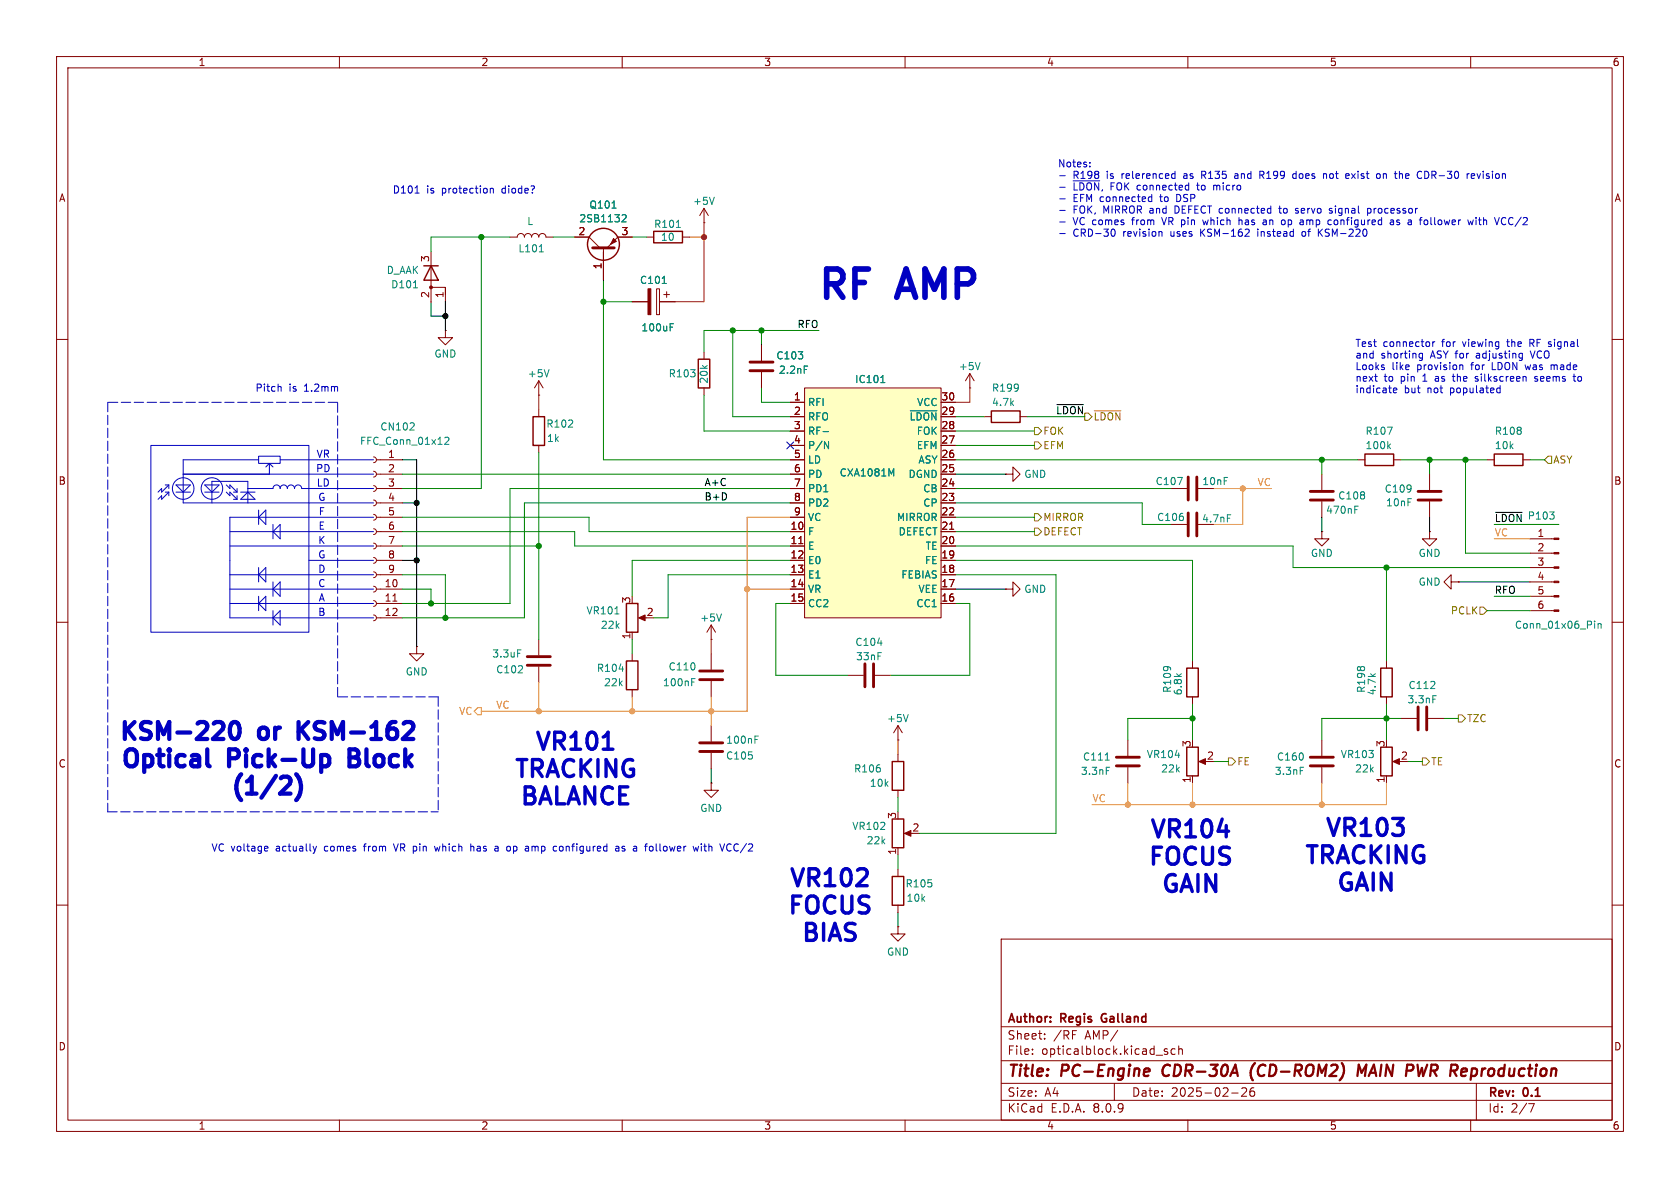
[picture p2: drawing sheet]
<svg xmlns="http://www.w3.org/2000/svg" width="297mm" height="210mm" viewBox="0 0 297 210" stroke-linecap="round" stroke-linejoin="round" font-family="sans-serif">
<g fill="none" stroke="#840000" stroke-width=".18">
<path d="M10 10h277v190h-277zM12 12h273v186h-273zM60 10v2M110 10v2M160 10v2M210 10v2M260 10v2M124.5 39.4h.1M124.5 36.8l-.8 1.3M124.5 36.8v2.6M124.5 36.8l.7 1.3M76.2 44.5v6.3h2.5v1.3"/>
<path d="M76.2 50.8v2.5M78.7 58.4v1.3h1.3l-1.3 1.3-1.2-1.3h1.2M78.7 58.4h.1M78.7 50.8v2.5M90.2 41.9h1.2a.64 .64 0 0 1 .7-.6 .64 .64 0 0 1 .6 .6 .64 .64 0 0 1 .6-.6 .64 .64 0 0 1 .7 .6 .64 .64 0 0 1 .6-.6 .64 .64 0 0 1 .6 .6 .64 .64 0 0 1 .7-.6 .64 .64 0 0 1 .6 .6h1.3M111.8 53.3h2.8M116.1 51.1h.5v4.5h-.5zM116.6 53.3h2.8M117.3 52.1h1.1M117.9 51.6v1M10 60h2M95.2 69.9h.1"/>
<path d="M95.2 67.3l-.7 1.3M95.2 67.3v2.6M95.2 67.3l.8 1.3M124.5 62.2v1.3M124.5 68.6v1.3M134.6 61v2.8M134.6 65.8v2.8M171.4 68.6h.1M171.4 66l-.7 1.3M171.4 66v2.6M171.4 66l.8 1.3M285 60h2"/>
<path d="M66 98.6l.4 .1 .1 .4-.1 .3-.4 .2M66 96l.4 .2 .1 .3-.1 .4-.4 .1M66 93.5l.4 .1 .1 .4-.1 .3-.4 .2M66 90.9l.4 .2 .1 .3-.1 .4-.4 .1M66 88.4l.4 .1 .1 .4-.1 .4-.4 .1M66 85.9l.4 .1 .1 .4-.1 .3-.4 .2M66 83.3l.4 .2 .1 .3-.1 .4-.4 .1M66 80.8l.4 .1 .1 .4-.1 .3-.4 .2M66.5 81.3h4.6M66.5 86.4h4.6M66.5 99.1h4.6M66.5 96.5h4.6"/>
<path d="M66.5 94h4.6M66.5 91.4h4.6M66.5 88.9h4.6M66.5 83.8h4.6M207 92.7h2.8M207 86.4h2.8M211.8 86.4h2.8M233.7 94v1.3h1.2l-1.2 1.2-1.3-1.2h1.3M233.7 94h.1M233.7 83.8v2.8M233.7 88.6v2.8M240 81.3h1.3"/>
<path d="M246.4 81.3h1.2M252.7 94v1.3h1.3l-1.3 1.2-1.2-1.2h1.2M252.7 94h.1M252.7 83.8v2.8M252.7 88.6v2.8M262.9 81.3h1.3M269.2 81.3h1.3M270.5 97.8h4.2M270.5 95.3h4.2M10 110h2M66 108.7l.4 .2 .1 .3-.1 .4-.4 .1M66 106.2l.4 .1 .1 .4-.1 .3-.4 .2"/>
<path d="M66 103.6l.4 .2 .1 .3-.1 .4-.4 .1M66 101.1l.4 .1 .1 .4-.1 .4-.4 .1M66.5 109.2h4.6M66.5 106.7h4.6M66.5 104.1h4.6M66.5 101.6h4.6M69.5 106.3h.7M73.7 114.3v1.3h1.2l-1.2 1.2-1.3-1.2h1.3M73.7 114.3h.1M95.2 113v2.8M95.2 117.9v2.8M111.8 111.8v1.2"/>
<path d="M111.8 115.6v1.2M113.3 109.2h1M125.7 113h.1M125.7 110.5v2.5M125.7 115.6v2.8M125.7 110.5l-.7 1.3M125.7 110.5l.8 1.3M149.9 119.4h2.8M154.7 119.4h2.8M210.8 116.8v1.3M245.1 116.8v1.3M256.5 102.9v-1.3l-1.2 1.3 1.2 1.2v-1.2h1.3"/>
<path d="M257.8 102.9h.1M270.5 108h4.2M270.5 105.4h4.2M270.5 102.9h4.2M270.5 100.3h4.2M285 110h2M111.8 121.9v1.3M125.7 138.4v1.3h1.3l-1.3 1.3-1.2-1.3h1.2M125.7 138.4h.1M125.7 120.4v2.8M125.7 128.3v2.8M125.7 133.1v2.8"/>
<path d="M158.7 130.8h.1M158.7 128.3l.8 1.2M158.7 128.3v2.5M158.7 133.4v1.2M158.7 139.7v1.3M158.7 128.3l-.7 1.2M210.8 123.2v1.3M210.8 137.2v1.2M212.3 134.6h1.1M233.7 130.8v2.8M233.7 135.6v2.8M245.1 123.2v1.3"/>
<path d="M245.1 137.2v1.2M246.6 134.6h1M247.6 127h2.8M252.5 127h2.8M10 160h2M158.7 163.8v1.3h-1.2l1.2 1.3 1.3-1.3h-1.3M158.7 163.8h.1M177 166h108v32h-108zM285 160h2M60 198v2M110 198v2M160 198v2"/>
<path d="M177 194.5h108M177 191.5h108M177 187.5h108M177 181.5h108M182.5 186.3v.1M182.5 185.5v.1M184.7 183.6v.1M184.7 182.8v.1M197 191.5v3M204.4 186.5h1.1M206.4 185.5l-.4-.1-.2 .2 .1 .2 .5 .2v.3h-.6M207.7 185.5l-.4-.1-.3 .3v.4l.2 .2h.5"/>
<path d="M208.4 185.5l.2-.1 .4 .1v.9M208.4 184.9v1.5M210 198v2M217.7 193.2h1.2M219.5 192.4l.6-.1 .2 .1 .1 .3-.9 1.1h.9M221.7 192.3a.59 .59 0 0 0-.7 .6v.6l.1 .2 .4 .1 .2-.1 .1-.5-.1-.3h-.5l-.2 .3M260 198v2M261 191.5v6.5M270.2 195.1h1l-.6 1.5"/>
</g>
<path d="M202.6 188.9l.6 .1v.4l-1 .1M203 190.1l-.6 .1M205.8 188.5a1.27 1.27 0 0 0 0 1.6M221.9 187.9a2.35 2.35 0 0 0-.4 3.1M240 190.2l.2-2 .5 1.4 .9-1.4-.3 2M250.6 188.2l.2 2 .6-1.4" fill="none" stroke="#840000" stroke-width=".4"/>
<path d="M194.8 179.4l-.1 .4 .1 .7" fill="none" stroke="#840000" stroke-width=".3"/>
<path d="M74.9 47h2.6M76.2 47l1.3 2.5h-2.6zM123.4 63.5h2.1v5.1h-2.1zM241.3 80.3h5.1v2h-5.1zM264.2 80.3h5v2h-5zM110.7 116.8h2.1v5.1h-2.1zM110.7 106.7h2.1v5.1h-2.1zM209.8 118.1h2v5.1h-2zM244.1 118.1h2v5.1h-2zM157.7 134.6h2.1v5.1h-2.1zM209.8 132.1h2v5.1h-2zM244.1 132.1h2v5.1h-2z" fill="none" stroke="#840000" stroke-width=".25"/>
<g fill="#840000" stroke="#840000" stroke-width=".18">
<path d="M212 134.6l1.1-.5v1z"/>
<path d="M246.3 134.6l1.1-.5v1z"/>
<path d="M114.6 51.1h.5v4.5h-.5z"/>
<path d="M274.7 107.8h.9v.3h-.9z"/>
<path d="M274.7 105.3h.9v.2h-.9z"/>
<path d="M274.7 102.7h.9v.3h-.9z"/>
<path d="M274.7 100.2h.9v.3h-.9z"/>
<path d="M274.7 97.7h.9v.2h-.9z"/>
<path d="M274.7 95.1h.9v.3h-.9z"/>
<path d="M112.9 109.2l1.1-.5v1z"/>
<circle cx="76.2" cy="50.8" r=".25"/>
</g>
<g fill="none" stroke="#008484" stroke-width=".18">
<path d="M126.3 34.9l-.4 1.2M73.1 50.9h.7M95.3 44.5h.8M117.1 50.1h.7M118.5 57.8h.4M118.5 57.2h.6M72.4 76h.8M73.2 74.9v.4M78.6 77.4l.5-.1 .3 .4-.8 .9h.8M97.1 65.3l-.5 1.3M142.2 64.7h.6M173.3 64.1l-.5 1.2"/>
<path d="M245.3 75.5h.8l-.5 1.3M245.5 78.8l.3 .5M245.8 78.5l-.5 .5M208.2 84.4h.8l-.5 1.3M217 91h.6M239.5 90.1h.4M239.5 89.5h.6M274 90.5h.7l-.4 .5M274.6 91l.1 .2-.1 .5M91.5 114.9h.6M108.7 108.5h.7M109.5 118.3h.7"/>
<path d="M122.3 120h.6M127.5 108.5l-.4 1.3M155.2 113.7h.7M281.9 109.8v.1M281.9 110.2v.9M282.5 110.2v.9M282.5 110.3l.2-.1 .3 .1 .1 .8M122.3 120.6h.4M133.5 130.7h.4M133.5 130.1h.6M160.6 126.3l-.5 1.3M229.9 135.6h.6"/>
<path d="M253.3 123h.6"/>
</g>
<g fill="none" stroke="#840000" stroke-width=".51">
<path d="M132.6 65.5h4.1M132.6 64h4.1M210.1 84.3v4.1M210.1 90.7v4M211.6 84.3v4.1M211.6 90.7v4M231.6 86.9h4.1M231.6 88.4h4.1M250.7 86.9h4.1M250.7 88.4h4.1M93.2 117.6h4.1M93.2 116.1h4.1"/>
<path d="M123.7 118.6h4.1M152.9 117.3v4.1M154.4 117.3v4.1M123.7 132.8h4.1M123.7 131.3h4.1M123.7 120.1h4.1M231.6 133.9h4.1M231.6 135.4h4.1M250.7 125v4M252.2 125v4"/>
</g>
<path d="M142.2 68.6h24.2v40.6h-24.2z" fill="#ffffc2"/>
<g fill="none" stroke="#840000" stroke-width=".18">
<path d="M101.6 41.9h2.5l1.9 1.9M106.7 43.8v5.7M111.8 41.9h-2.6l-1.9 1.9M111.8 53.3h2.8M114.3 41.9h1.3M116.6 53.3h2.8M120.6 41.9h1.3M95.2 72.4v1.3M95.2 78.7v1.3M134.6 61v2.8M134.6 65.8v2.8M139.7 71.1h2.5"/>
<path d="M139.7 73.7h2.5M139.7 78.7h2.5M139.7 76.2h2.5M142.2 68.6h24.2v40.6h-24.2zM166.4 71.1h2.5M166.4 73.7h2.5M166.4 78.7h2.5M166.4 76.2h2.5M174 73.7h1.3M180.3 73.7h1.3M139.7 94h2.5M139.7 96.5h2.5"/>
<path d="M139.7 99.1h2.5M139.7 91.4h2.5M139.7 88.9h2.5M139.7 86.4h2.5M139.7 83.8h2.5M139.7 81.3h2.5M141.2 96.1h.7M166.4 94h2.5M166.4 96.5h2.5M166.4 99.1h2.5M166.4 91.4h2.5M166.4 88.9h2.5"/>
<path d="M166.4 86.4h2.5M166.4 83.8h2.5M166.4 81.3h2.5M167.9 93.6h.7M177.8 83.8h1.3v-1.2l1.2 1.2-1.2 1.3v-1.3M177.8 83.8h.1M139.7 101.6h2.5M139.7 104.1h2.5M139.7 106.7h2.5M166.4 101.6h2.5M166.4 104.1h2.5M166.4 106.7h2.5"/>
<path d="M177.8 104.1h1.3v-1.2l1.2 1.2-1.2 1.3v-1.3M177.8 104.1h.1M199.4 130.8v2.8M199.4 135.6v2.8M158.7 149.9v1.2M158.7 153.7v1.2M160.3 147.3h1M158.7 160v1.3"/>
</g>
<g fill="none" stroke="#008484" stroke-width=".18">
<path d="M108.2 36.8h.7M110 38l.5-.1 .2 .4-.8 .9h.8M117.1 50.1h.7M118.5 57.8h.4M118.5 57.2h.6M119.6 40.2h.7M142.2 64.7h.6M145.5 76.3h1M145.8 78l.7 1.3v-1.3M155.7 67.6h.7M155.9 66.5l.2-.1v1.2M160.9 72.6h4.7"/>
<path d="M157.6 83.8l.4-.9v1.2M195.4 134.4h.7M195.6 135.6h.6"/>
</g>
<g fill="none" stroke="#840000" stroke-width=".25">
<path d="M115.6 40.9h5v2h-5zM94.2 73.7h2.1v5h-2.1zM175.3 72.6h5v2.1h-5zM157.7 154.9h2.1v5.1h-2.1zM157.7 144.8h2.1v5.1h-2.1z"/>
<circle cx="106.7" cy="43.2" r="2.82"/>
</g>
<path d="M197.4 133.9h4M197.4 135.4h4" fill="none" stroke="#840000" stroke-width=".51"/>
<path d="M104.8 43.8h3.8z" fill="#840000" stroke="#840000" stroke-width=".51"/>
<g fill="#840000" stroke="#840000" stroke-width=".18">
<path d="M108.5 42.2l.5 .5-1.1 .5z"/>
<path d="M159.9 147.3l1.1-.5v1z"/>
</g>
<g fill="none" stroke="#f90" stroke-width=".18">
<path d="M139.7 91.4h-7.6v34.3h-47M214.6 86.4h10.2M219.7 86.4v6.3h-5.1M264.2 95.3h6.3M132.1 104.1h7.6M84.5 125.1h.6v1.3h-.6l-.7-.7zM95.2 120.7v5M111.8 123.2v2.5M125.7 123.2v5.1M199.4 138.4v3.8M210.8 138.4v3.8M233.7 138.4v3.8"/>
<path d="M245.1 138.4v3.8h-52.1"/>
</g>
<path d="M182.9 78.1h.6l.6 .6-.6 .7h-.6zM182.9 75.6h.6l.6 .6-.6 .6h-.6zM191.8 73h.6l.6 .7-.6 .6h-.6zM193.5 72.6h4.7M182.9 93.3h.6l.6 .7-.6 .6h-.6zM182.9 90.8h.6l.6 .6-.6 .7h-.6zM273.7 80.6h.6v1.3h-.6l-.7-.6zM261.6 107.3h.7l.6 .7-.6 .6h-.7zM217.2 134h.6l.6 .6-.6 .7h-.6zM251.5 134h.6l.6 .6-.6 .7h-.6zM257.8 126.4h.6l.7 .6-.7 .6h-.6z" fill="none" stroke="#848400" stroke-width=".18"/>
<g fill="none" stroke="#000" stroke-width=".18">
<path d="M76.2 53.3v2.6h2.5M78.7 53.3v5.1M186.8 71.5h4.7M71.1 81.3h2.6v33M71.1 99.1h2.6M71.1 88.9h2.6M168.9 83.8h8.9M233.7 91.4v2.6M252.7 91.4v2.6M264.4 90.6h4.7M168.9 104.1h8.9M257.8 102.9h12.7"/>
<path d="M125.7 135.9v2.5M158.7 161.3v2.5"/>
</g>
<g fill="none" stroke="#0000c2" stroke-width=".18">
<path d="M73.4 34.1h.7M86.7 33.3v.8M86.7 33.4l.2-.1h.3v.8M187.3 31.1h1M187.3 33.1h1M187.3 35.2h1M187.3 37.2h1M187.3 39.2h1M189.7 32h4.7M192.7 29.4v.1M192.7 28.7v.1M203.1 35.6h.5"/>
<path d="M203.1 34.8h.5M203.6 34.4v1.2M205.4 38.5l.4 1.2M207.4 30.7l.3 .1M207.7 30.3v1.2M207.7 31.5h-.3M209.8 32.7l.3 .1M210.1 32.3v1.3M210.1 33.5l-.3 .1M212.4 30.9h.5M212.6 38.9l.3 .8 .2-.6M212.9 30.3h-.5v1.2"/>
<path d="M214.6 32.7v.9M214.7 32.7l-.1 .2M218.7 30.7l-.4 .1M218.7 31.1h-.3l-.2 .1 .1 .3h.4M219 38.5v1.2M219 39l.4-.1 .2 .2M223 30.9l.5 .6M223.3 30.3h-.6v1.2M223.3 30.9h-.6M223.5 38.9h.2l.2 .2v.6M223.9 39.2h-.4M223.9 39.7h-.4"/>
<path d="M226.1 36.8h.4M226.2 36.4v1.1l.3 .2M227 38.9l.2 .2v.4l-.2 .2M229.1 36.9h.4M229.1 37.2l.5 .2M229.1 30.8l-.3-.1-.3 .2 .2 .6h.4M229.1 30.3v1.2M229.6 37.5l-.2 .2-.4-.1M234.2 30.7l.3 .2v.6M235.5 36.9l-.3-.1-.2 .2 .1 .2 .4 .1v.3h-.5M236 38.9l-.2 .6 .2 .2h.3M238.3 30.7l.2 .3-.6 .1"/>
<path d="M238.4 31.5h-.1M238.9 30.7l.7 .8M239.6 30.7l-.7 .8M241.8 36.9l.3-.1 .3 .3-.1 .5h-.5M241.8 36.8v1.3M243.8 30.7l.2 .2v.4l-.2 .2M244.6 30.7v.8M244.7 30.7l-.1 .1M246.3 38.9l.1 .8M246.4 39.2h-.5l-.1 .2 .1 .3h.5M246.9 39.7h.5M247 38.9v.3l.4 .2"/>
<path d="M247.6 30.7l.3 .2v.6M252.4 30.3h-.5v1.2h.5M260.1 31.1l.6-.1-.1-.2-.3-.1-.2 .2 .1 .6h.4M260.5 38.9l-.3 .8M260.9 38.5v.1M260.9 38.9v.8M261.1 30.7l.3 .8M261.4 38.9h.5M261.5 38.5v1l.2 .2M265.8 38.5l.4 .1M266.2 39.6l-.4 .1M187.3 41.3h1"/>
<path d="M197 40.6a.69 .69 0 0 1-.3 1.2l-.1-.1M205.2 40.9l.2 .2v.7M220.8 40.6v.4l-.7 .8h.8M222.4 40.9v.9M230.3 41l-.1 .5 .1 .2 .3 .1M230.4 40.9h.2M233.2 41l.6 .8M233.8 40.5l-.7 .7M270.9 60h-.4v1.3M26.7 78.7h27.9v33.1h-27.9zM49.3 68.3l.4 .2v.7M243 66.5h.5"/>
<path d="M243.4 67.4h.1M246.3 69l.6-.1v-.2l-.4-.1-.2 .2 .1 .6h.5M250.9 63.2l.2 .1 .4-.1M251.5 62.5v1l-.1 .2M251.5 62.5h-.4l-.2 .1M253.3 60.4v.9M253.7 60.4l-.4 .3M256.7 66.5h.5M256.9 66.1l.1 1.2M258.1 64.6h.5v.7M260.8 67.3l.4 .1M261.2 66.5l-.4 .2v.2l.4 .1"/>
<path d="M264.8 68.6l.4 .1M265.2 69.4h-.4M265.2 68.2v1.2M269 62.5h.1M269.1 62.5v1.1M269.1 63.2l-.1 .1M270.5 60.7h.4M270.5 62l.4 1.3M271.8 66.6l-.3-.1-.2 .3 .6 .4M271.9 67.2l-.2 .2-.4-.1M274.2 64.5v.8M274.6 64.5l-.4 .1"/>
<path d="M278.1 66.5h.5M278.3 66.1v1.1l.3 .2M29.2 87h.6M29.2 85.7h.6M29.8 85.7l-1.2 1.3v-.6l-.7 .6M29.8 87l-1.2 1.3v-.7l-.7 .7M29.8 85.7v.7M29.8 87v.6M31.1 87h2.6M31.1 85.7h2.6l-1.3 1.3zM32.4 83.8h33.6M36.2 87h2.5"/>
<path d="M36.2 85.7h2.5l-1.2 1.3zM37.5 88.9v-3.8h6.3v3.8M40 85.7l.6 .7v-.7l1.3 1.3M40 87l.6 .6v-.6l1.3 1.3M40.6 96.5h25.4M40.6 94h25.4M41.3 87h.6M41.3 88.3h.6M41.9 86.4v.6M41.9 87.6v.7M42.5 87h2.6M43.8 86.4h4.5a.63 .63 0 0 1 .6-.7 .63 .63 0 0 1 .6 .7 .63 .63 0 0 1 .7-.7 .63 .63 0 0 1 .6 .7 .63 .63 0 0 1 .6-.7 .63 .63 0 0 1 .7 .7 .63 .63 0 0 1 .6-.7 .63 .63 0 0 1 .6 .7h12.7"/>
<path d="M43.8 87l1.3 1.3h-2.6zM45.7 80.6h3.8v1.3h-3.8zM45.7 81.3h-13.3v7.6h33.6M45.7 90.2v2.5M47 90.2v2.5l-1.3-1.3zM47.6 81.9l-.6 .7M47.6 81.9l.7 .7M47.6 81.9v1.9M48.3 92.7v2.6M49.5 92.7v2.6l-1.2-1.3zM49.5 81.3h16.5M54.6 99.1h11.4"/>
<path d="M66 91.4h-25.4v17.8h25.4M40.6 101.6h25.4M40.6 104.1h25.4M40.6 106.7h25.4M45.7 100.3v2.6M45.7 105.4v2.6M47 100.3v2.6l-1.3-1.3zM47 105.4v2.6l-1.3-1.3zM48.3 102.9v2.5M48.3 108v2.5M49.5 102.9v2.5l-1.2-1.3zM49.5 108v2.5l-1.2-1.3z"/>
<path d="M46.9 149.6l.4 .1 .1 .2-.6 .1M47.3 150.4h-.4M55.3 149.6l.4 .8M55.7 150.4l-.2 .4M56 149.6l-.3 .8M69.6 149.2l.4 1.2M76.8 149.6l.3 .8 .2-.6 .2 .6M83.2 149.7l.2-.1 .3 .1 .1 .7M83.2 149.2v1.2M87.6 149.6h.3l.2 .2v.6M88.1 150.4h-.5M88.1 149.9l-.5 .1"/>
<path d="M94.1 149.6v.8M94.2 149.6l-.1 .1M99.4 149.7l-.3-.1-.2 .2 .1 .5 .1 .1h.3M108.9 149.7h.5v.7M109.4 149.9l-.4 .1-.2 .1 .2 .3h.4M110.4 149.7l-.3-.1-.1 .2v.2l.4 .1v.3h-.4M116 150.3l.2 .1M123.5 149.6l-.2 .8M124 149.2v.1M124 149.6v.8M124.4 149.6h.5M124.6 149.2v1.1l.3 .1"/>
<path d="M129 149.2l.2 .1M129.2 150.3l-.2 .1M130 149.2l-.3 .5 .3 .7"/>
<circle cx="32.4" cy="86.4" r="1.9"/>
<circle cx="37.5" cy="86.4" r="1.9"/>
</g>
<path d="M106.6 132.4h1.8M151.5 156.6h1.8M153.2 153.9l.1 .2-.1 .8M215.4 146.9h1.8M246.2 144.7h1.9l-1 1.1M247.9 146.1l.2 .3v.7l-.2 .3" fill="none" stroke="#0000c2" stroke-width=".6"/>
<path d="M36.6 132.5v2.5l.2 .3 .3 .2M40.9 127.9a.72 .72 0 0 1 .8-.3 .72 .72 0 0 1 .5 .6 1.76 1.76 0 0 1-.6 2.4 .77 .77 0 0 1-.8-.5 2.56 2.56 0 0 1 .1-2.2zM51.2 138.6l-1.7 1.7h1.9M52.8 127.6v3M53.2 128.9l1.3 1.7M53.2 138.9a3.3 3.3 0 0 1-.8 2.5M54.5 127.6l-1.7 1.7M57.1 133.5h.5l.5 .3 .1 .2v.9l-.1 .3-.5 .3h-.5M61.8 132.5v3h1.1M61.8 133.9h1" fill="none" stroke="#0000c2" stroke-width=".75"/>
<path d="M19 71.1v72.4M59.7 71.1h-40.7M59.7 123.2v-52.1M77.5 123.2v20.3M77.5 123.2h-17.8M19 143.5h58.5" fill="none" stroke="#0000c2" stroke-width=".18" stroke-dasharray="1.7 .6"/>
<g fill="none" stroke="#008400" stroke-width=".18">
<path d="M85.1 41.9v44.5h-14M90.2 41.9h-14v2.6M97.8 41.9h3.8M106.7 49.5v31.8h33M106.7 53.3h5.1M111.8 41.9h2.5M129.5 58.4v15.3h10.2M134.6 58.4v2.6M144.8 58.4h-20.3v3.8M124.5 69.9v6.3h15.2M134.6 68.6v2.5h5.1M168.9 78.7h14"/>
<path d="M168.9 76.2h14M168.9 73.7h5.1M181.6 73.7h10.2M71.1 96.5h24.1M71.1 94h30.5v2.5h38.1M71.1 91.4h33v2.6h35.6M71.1 83.8h68.6M95.2 80v33M139.7 86.4h-49.5v20.3h-19.1M139.7 99.1h-27.9v6.3M139.7 88.9h-47v20.3h-21.6M168.9 81.3h71.1"/>
<path d="M168.9 99.1h41.9v17.7M168.9 96.5h59.7v3.8h41.9M168.9 86.4h38.1M168.9 88.9h33v3.8h5.1M168.9 94h14M168.9 91.4h14M233.7 81.3v2.5M247.6 81.3h15.3M252.7 81.3v2.5M259.1 81.3v16.5h11.4M264.2 92.7h11.4M270.5 81.3h2.5"/>
<path d="M71.1 104.1h5.1v2.6M71.1 101.6h7.6v7.6M111.8 113v2.6M139.7 106.7h-2.5v12.7h12.7M139.7 101.6h-21.6v7.6h-2.5M168.9 106.7h2.5v12.7h-13.9M168.9 101.6h17.8v45.7h-24.1M245.1 100.3v16.5M262.9 108h7.6M264.2 105.4h6.3M210.8 127h-11.4v3.8M210.8 124.5v6.3"/>
<path d="M214.6 134.6h2.6M245.1 124.5v6.3M247.6 127h-13.9v3.8M248.9 134.6h2.6M255.3 127h2.5M158.7 141v2.5M158.7 151.1v2.6"/>
</g>
<path d="M124.5 39.4v13.9h-5.1M121.9 41.9h2.6M95.2 69.9v2.5M171.4 68.6v2.5h-2.5M125.7 113v2.6M158.7 130.8v2.6" fill="none" stroke="#f00" stroke-width=".18"/>
<path d="M139.1 78.1l1.2 1.2M140.3 78.1l-1.2 1.2" fill="none" stroke="#000084" stroke-width=".18"/>
<g fill="#008400" stroke="#008400" stroke-width=".18">
<circle cx="129.5" cy="58.4" r=".46"/>
<circle cx="134.6" cy="58.4" r=".46"/>
<circle cx="95.2" cy="96.5" r=".46"/>
<circle cx="106.7" cy="53.3" r=".46"/>
<circle cx="85.1" cy="41.9" r=".46"/>
<circle cx="245.1" cy="127" r=".46"/>
<circle cx="252.7" cy="81.3" r=".46"/>
<circle cx="259.1" cy="81.3" r=".46"/>
<circle cx="245.1" cy="100.3" r=".46"/>
<circle cx="210.8" cy="127" r=".46"/>
<circle cx="233.7" cy="81.3" r=".46"/>
<circle cx="76.2" cy="106.7" r=".46"/>
<circle cx="78.7" cy="109.2" r=".46"/>
</g>
<circle cx="124.5" cy="41.9" r=".46" fill="#f00" stroke="#f00" stroke-width=".18"/>
<g fill="#000" stroke="#000" stroke-width=".18">
<circle cx="78.7" cy="55.9" r=".46"/>
<circle cx="73.7" cy="99.1" r=".46"/>
<circle cx="73.7" cy="88.9" r=".46"/>
</g>
<g fill="#f90" stroke="#f90" stroke-width=".18">
<circle cx="199.4" cy="142.2" r=".46"/>
<circle cx="210.8" cy="142.2" r=".46"/>
<circle cx="233.7" cy="142.2" r=".46"/>
<circle cx="219.7" cy="86.4" r=".46"/>
<circle cx="132.1" cy="104.1" r=".46"/>
<circle cx="111.8" cy="125.7" r=".46"/>
<circle cx="125.7" cy="125.7" r=".46"/>
<circle cx="95.2" cy="125.7" r=".46"/>
</g>
<g font-size="7" fill="#0000c2">
<text x="144" y="54.3">RF</text>
<text x="159.1" y="54.3">AMP</text>
</g>
<g font-size="4.2" fill="#0000c2">
<text x="20.5" y="131.9">KSM-220</text>
<text x="46" y="131.9">or</text>
<text x="54.5" y="131.9">KSM-162</text>
<text x="20.8" y="136.7">Optical</text>
<text x="40.6" y="136.7">Pick-Up</text>
<text x="63.5" y="136.7">Block</text>
<text x="90.5" y="137.7">TRACKING</text>
<text x="94.2" y="132.8">VR101</text>
<text x="40.2" y="141.6">(1/2)</text>
<text x="91.5" y="142.5">BALANCE</text>
<text x="202.9" y="148.3">VR104</text>
<text x="233.9" y="148.1">VR103</text>
<text x="202.6" y="153.2">FOCUS</text>
<text x="230.2" y="152.9">TRACKING</text>
<text x="138.9" y="161.8">FOCUS</text>
<text x="139.1" y="157">VR102</text>
<text x="204.9" y="158">GAIN</text>
<text x="235.9" y="157.7">GAIN</text>
<text x="141.3" y="166.6">BIAS</text>
</g>
<g font-size="2.8" fill="#840000">
<text x="178" y="190.9">Title:</text>
<text x="187.7" y="190.9">PC-Engine</text>
<text x="206.4" y="190.9">CDR-30A</text>
<text x="222.7" y="190.9">(CD-ROM2)</text>
<text x="242.4" y="190.9">MAIN</text>
<text x="251.8" y="190.9">PWR</text>
<text x="260.4" y="190.9">Reproduction</text>
</g>
<g font-size="2.1" fill="#840000">
<text x="178" y="184">Sheet:</text>
<text x="178" y="181.2">Author:</text>
<text x="186.2" y="184">/RF</text>
<text x="187.6" y="181.2">Regis</text>
<text x="191.9" y="184">AMP/</text>
<text x="195.4" y="181.2">Galland</text>
<text x="178" y="186.7">File:</text>
<text x="184.1" y="186.7">opticalblock.kicad_sch</text>
<text x="178" y="196.9">KiCad</text>
<text x="178" y="194.1">Size:</text>
<text x="184.7" y="194.1">A4</text>
<text x="185.7" y="196.9">E.D.A.</text>
<text x="193.3" y="196.9">8.0.9</text>
<text x="200" y="194.1">Date:</text>
<text x="207" y="194.1">2025-02-26</text>
<text x="263" y="194.3">Rev:</text>
<text x="263" y="196.9">Id:</text>
<text x="267.1" y="196.9">2/7</text>
<text x="269.4" y="194.3">0.1</text>
</g>
<g font-size="1.8" fill="#840000">
<text x="35" y="11.9">1</text>
<text x="85" y="11.9">2</text>
<text x="135" y="11.9">3</text>
<text x="185" y="11.9">4</text>
<text x="235" y="11.9">5</text>
<text x="285" y="11.9">6</text>
<text x="10.3" y="35.9">A</text>
<text x="285.3" y="35.9">A</text>
<text x="102.2" y="41.7">2</text>
<text x="109.8" y="41.7">3</text>
<text x="75.9" y="46.4" transform="rotate(-90 75.9 46.4)">3</text>
<text x="106.4" y="47.7" transform="rotate(-90 106.4 47.7)">1</text>
<text x="75.9" y="52.8" transform="rotate(-90 75.9 52.8)">2</text>
<text x="78.5" y="52.8" transform="rotate(-90 78.5 52.8)">1</text>
<text x="140.3" y="70.9">1</text>
<text x="166.3" y="70.9">30</text>
<text x="140.3" y="73.4">2</text>
<text x="140.3" y="75.9">3</text>
<text x="166.3" y="75.9">28</text>
<text x="166.3" y="73.4">29</text>
<text x="68.5" y="81">1</text>
<text x="68.5" y="83.6">2</text>
<text x="140.3" y="78.5">4</text>
<text x="140.3" y="81">5</text>
<text x="140.3" y="83.6">6</text>
<text x="166.3" y="83.6">25</text>
<text x="166.3" y="81">26</text>
<text x="166.3" y="78.5">27</text>
<text x="10.3" y="85.9">B</text>
<text x="68.5" y="86.1">3</text>
<text x="68.5" y="88.6">4</text>
<text x="140.3" y="86.1">7</text>
<text x="140.3" y="88.6">8</text>
<text x="166.3" y="88.6">23</text>
<text x="166.3" y="86.1">24</text>
<text x="285.3" y="85.9">B</text>
<text x="68.5" y="91.2">5</text>
<text x="68.5" y="93.7">6</text>
<text x="139.7" y="93.7">10</text>
<text x="140.3" y="91.2">9</text>
<text x="166.3" y="93.7">21</text>
<text x="166.3" y="91.2">22</text>
<text x="271.7" y="95">1</text>
<text x="68.5" y="96.3">7</text>
<text x="68.5" y="98.8">8</text>
<text x="68.5" y="101.3">9</text>
<text x="139.7" y="96.3">11</text>
<text x="139.7" y="98.8">12</text>
<text x="139.7" y="101.3">13</text>
<text x="166.3" y="101.3">18</text>
<text x="166.3" y="98.8">19</text>
<text x="166.3" y="96.3">20</text>
<text x="271.7" y="97.5">2</text>
<text x="271.7" y="100.1">3</text>
<text x="67.9" y="103.9">10</text>
<text x="67.9" y="106.4">11</text>
<text x="111.5" y="106.8" transform="rotate(-90 111.5 106.8)">3</text>
<text x="139.7" y="103.9">14</text>
<text x="139.7" y="106.4">15</text>
<text x="166.3" y="106.4">16</text>
<text x="166.3" y="103.9">17</text>
<text x="271.7" y="102.6">4</text>
<text x="271.7" y="105.2">5</text>
<text x="271.7" y="107.7">6</text>
<text x="67.9" y="109">12</text>
<text x="111.5" y="113.1" transform="rotate(-90 111.5 113.1)">1</text>
<text x="114.2" y="109">2</text>
<text x="10.3" y="135.9">C</text>
<text x="210.6" y="132.2" transform="rotate(-90 210.6 132.2)">3</text>
<text x="213.3" y="134.4">2</text>
<text x="244.9" y="132.2" transform="rotate(-90 244.9 132.2)">3</text>
<text x="247.6" y="134.4">2</text>
<text x="285.3" y="135.9">C</text>
<text x="210.6" y="138.5" transform="rotate(-90 210.6 138.5)">1</text>
<text x="244.9" y="138.5" transform="rotate(-90 244.9 138.5)">1</text>
<text x="158.5" y="144.9" transform="rotate(-90 158.5 144.9)">3</text>
<text x="161.2" y="147.1">2</text>
<text x="158.5" y="151.2" transform="rotate(-90 158.5 151.2)">1</text>
<text x="10.3" y="185.9">D</text>
<text x="285.3" y="185.9">D</text>
<text x="35" y="199.9">1</text>
<text x="85" y="199.9">2</text>
<text x="135" y="199.9">3</text>
<text x="185" y="199.9">4</text>
<text x="235" y="199.9">5</text>
<text x="285" y="199.9">6</text>
</g>
<g font-size="1.8" fill="#0000c2">
<text x="186.9" y="29.8">Notes:</text>
<text x="69.3" y="34.3">D101</text>
<text x="75.4" y="34.3">is</text>
<text x="78.2" y="34.3">protection</text>
<text x="89" y="34.3">diode?</text>
<text x="189.7" y="31.8">R198</text>
<text x="189.7" y="33.9">~{LDON},</text>
<text x="189.7" y="35.9">EFM connected</text>
<text x="195.8" y="31.8">is</text>
<text x="196.4" y="33.9">FOK connected</text>
<text x="198.6" y="31.8">relerenced</text>
<text x="205.4" y="35.9">to</text>
<text x="208.4" y="35.9">DSP</text>
<text x="209.7" y="31.8">as</text>
<text x="212.1" y="33.9">to</text>
<text x="213.1" y="31.8">R135</text>
<text x="215.2" y="33.9">micro</text>
<text x="219.1" y="31.8">and</text>
<text x="223.7" y="31.8">R199</text>
<text x="229.8" y="31.8">does</text>
<text x="235.4" y="31.8">not</text>
<text x="239.6" y="31.8">exist</text>
<text x="245.2" y="31.8">on</text>
<text x="248.7" y="31.8">the</text>
<text x="252.8" y="31.8">CDR-30</text>
<text x="261.8" y="31.8">revision</text>
<text x="189.7" y="38">FOK,</text>
<text x="189.7" y="40">VC comes</text>
<text x="195.2" y="38">MIRROR and</text>
<text x="200.4" y="40">from</text>
<text x="206" y="40">VR pin</text>
<text x="208.1" y="38">DEFECT connected</text>
<text x="213.6" y="40">which</text>
<text x="220.1" y="40">has</text>
<text x="224.6" y="40">an</text>
<text x="227" y="38">to</text>
<text x="228" y="40">op</text>
<text x="230.1" y="38">servo</text>
<text x="231.5" y="40">amp</text>
<text x="236.3" y="38">signal</text>
<text x="236.7" y="40">configured</text>
<text x="243.2" y="38">processor</text>
<text x="247.9" y="40">as</text>
<text x="251.2" y="40">a</text>
<text x="253.5" y="40">follower</text>
<text x="262.3" y="40">with</text>
<text x="267.2" y="40">VCC/2</text>
<text x="189.7" y="42.1">CRD-30</text>
<text x="198.7" y="42.1">revision</text>
<text x="207.2" y="42.1">uses</text>
<text x="212.7" y="42.1">KSM-162</text>
<text x="223" y="42.1">instead</text>
<text x="231" y="42.1">of</text>
<text x="234.1" y="42.1">KSM-220</text>
<text x="239.5" y="61.4">Test</text>
<text x="239.5" y="63.5">and</text>
<text x="239.5" y="65.5">Looks</text>
<text x="244.1" y="63.5">shorting</text>
<text x="244.5" y="61.4">connector</text>
<text x="246.1" y="65.5">like</text>
<text x="250.6" y="65.5">provision</text>
<text x="253.1" y="63.5">ASY for</text>
<text x="255" y="61.4">for</text>
<text x="258.9" y="61.4">viewing</text>
<text x="260.4" y="65.5">for</text>
<text x="261.4" y="63.5">adjusting</text>
<text x="264.2" y="65.5">LDON was</text>
<text x="266.9" y="61.4">the</text>
<text x="271.1" y="61.4">RF signal</text>
<text x="271.3" y="63.5">VCO</text>
<text x="275" y="65.5">made</text>
<text x="45.1" y="69.4">Pitch</text>
<text x="51.1" y="69.4">is</text>
<text x="53.9" y="69.4">1.2mm</text>
<text x="239.5" y="67.6">next</text>
<text x="239.5" y="69.6">indicate</text>
<text x="244.7" y="67.6">to</text>
<text x="247.7" y="67.6">pin</text>
<text x="248.3" y="69.6">but</text>
<text x="251.8" y="67.6">1</text>
<text x="252.4" y="69.6">not</text>
<text x="254.2" y="67.6">as</text>
<text x="256.6" y="69.6">populated</text>
<text x="257.5" y="67.6">the</text>
<text x="261.7" y="67.6">silkscreen</text>
<text x="272.4" y="67.6">seems</text>
<text x="279.5" y="67.6">to</text>
<text x="55.8" y="83.7">PD</text>
<text x="55.9" y="81.1">VR</text>
<text x="55.9" y="86.2">LD</text>
<text x="56.2" y="88.8">G</text>
<text x="56.2" y="93.8">E</text>
<text x="56.3" y="91.3">F</text>
<text x="56.2" y="101.5">D</text>
<text x="56.2" y="98.9">G</text>
<text x="56.2" y="96.4">K</text>
<text x="56.2" y="104">C</text>
<text x="56.3" y="106.5">A</text>
<text x="56.2" y="109.1">B</text>
<text x="37.3" y="150.7">VC voltage</text>
<text x="48.9" y="150.7">actually</text>
<text x="57.6" y="150.7">comes</text>
<text x="64.8" y="150.7">from</text>
<text x="70.4" y="150.7">VR pin</text>
<text x="78" y="150.7">which</text>
<text x="84.4" y="150.7">has</text>
<text x="88.9" y="150.7">a</text>
<text x="91.3" y="150.7">op</text>
<text x="94.7" y="150.7">amp</text>
<text x="99.9" y="150.7">configured</text>
<text x="111.1" y="150.7">as</text>
<text x="114.5" y="150.7">a</text>
<text x="116.8" y="150.7">follower</text>
<text x="125.5" y="150.7">with</text>
<text x="130.5" y="150.7">VCC/2</text>
</g>
<g font-size="1.8" fill="#008484">
<text x="93.1" y="40">L</text>
<text x="102.3" y="39.5">2SB1132</text>
<text x="104.1" y="37.1">Q101</text>
<text x="115.5" y="40.5">R101</text>
<text x="122.4" y="36.4">+5V</text>
<text x="91.6" y="44.8">L101</text>
<text x="116.7" y="42.8">10</text>
<text x="68.3" y="48.6">D_AAK</text>
<text x="69.1" y="51.2">D101</text>
<text x="113" y="50.4">C101</text>
<text x="113.3" y="58.8">100uF</text>
<text x="76.7" y="63.4">GND</text>
<text x="137.1" y="63.7">C103</text>
<text x="169.4" y="65.6">+5V</text>
<text x="93.2" y="66.9">+5V</text>
<text x="118.1" y="66.9">R103</text>
<text x="125.3" y="67.9" transform="rotate(-90 125.3 67.9)">20k</text>
<text x="137.6" y="66.3">2.2nF</text>
<text x="142.7" y="72">RFI</text>
<text x="151.1" y="67.9">IC101</text>
<text x="162" y="72">VCC</text>
<text x="175.3" y="69.4">R199</text>
<text x="175.3" y="72">4.7k</text>
<text x="67.1" y="76.3">CN102</text>
<text x="96.5" y="75.8">R102</text>
<text x="142.7" y="74.5">RFO</text>
<text x="142.7" y="77.1">RF-</text>
<text x="160.7" y="74.5">~{LDON}</text>
<text x="162" y="77.1">FOK</text>
<text x="241.3" y="77.1">R107</text>
<text x="264.2" y="77.1">R108</text>
<text x="63.5" y="78.8">FFC_Conn_01x12</text>
<text x="96.6" y="78.3">1k</text>
<text x="142.7" y="79.6">P/N</text>
<text x="142.7" y="82.1">LD</text>
<text x="162" y="79.6">EFM</text>
<text x="162.3" y="82.1">ASY</text>
<text x="241.3" y="79.6">100k</text>
<text x="264.2" y="79.6">10k</text>
<text x="142.7" y="84.7">PD</text>
<text x="142.7" y="87.2">PD1</text>
<text x="142.7" y="89.8">PD2</text>
<text x="148.3" y="84.4">CXA1081M</text>
<text x="160.5" y="84.7">DGND</text>
<text x="163.1" y="89.8">CP</text>
<text x="163.1" y="87.2">CB</text>
<text x="181" y="84.7">GND</text>
<text x="204.2" y="86">C107</text>
<text x="212.5" y="86">10nF</text>
<text x="236.5" y="88.5">C108</text>
<text x="244.7" y="87.3">C109</text>
<text x="244.9" y="89.7">10nF</text>
<text x="142.7" y="94.8">F</text>
<text x="142.7" y="92.3">VC</text>
<text x="158.5" y="92.3">MIRROR</text>
<text x="158.8" y="94.8">DEFECT</text>
<text x="204.5" y="92.3">C106</text>
<text x="212.4" y="92.6">4.7nF</text>
<text x="234.3" y="91">470nF</text>
<text x="270" y="92">P103</text>
<text x="142.7" y="97.4">E</text>
<text x="142.7" y="99.9">E0</text>
<text x="163.4" y="99.9">FE</text>
<text x="163.5" y="97.4">TE</text>
<text x="231.6" y="98.7">GND</text>
<text x="250.7" y="98.7">GND</text>
<text x="142.7" y="102.5">E1</text>
<text x="142.7" y="105">VR</text>
<text x="142.7" y="107.5">CC2</text>
<text x="159.2" y="102.5">FEBIAS</text>
<text x="161.9" y="107.5">CC1</text>
<text x="162.3" y="105">VEE</text>
<text x="181" y="105">GND</text>
<text x="250.7" y="103.7">GND</text>
<text x="103.6" y="108.8">VR101</text>
<text x="106.1" y="111.4">22k</text>
<text x="123.7" y="110.1">+5V</text>
<text x="267.7" y="111.4">Conn_01x06_Pin</text>
<text x="71.6" y="119.6">GND</text>
<text x="86.9" y="116.4">3.3uF</text>
<text x="87.6" y="119.2">C102</text>
<text x="105.4" y="119">R104</text>
<text x="118.1" y="118.7">C110</text>
<text x="151.1" y="114.4">C104</text>
<text x="151.2" y="116.9">33nF</text>
<text x="106.7" y="121.5">22k</text>
<text x="117.1" y="121.5">100nF</text>
<text x="207.2" y="122.6" transform="rotate(-90 207.2 122.6)">R109</text>
<text x="209.1" y="123" transform="rotate(-90 209.1 123)">6.8k</text>
<text x="241.5" y="122.6" transform="rotate(-90 241.5 122.6)">R198</text>
<text x="243.4" y="123" transform="rotate(-90 243.4 123)">4.7k</text>
<text x="248.7" y="124.5">3.3nF</text>
<text x="248.9" y="122">C112</text>
<text x="128.3" y="131.7">100nF</text>
<text x="156.7" y="127.9">+5V</text>
<text x="128.3" y="134.5">C105</text>
<text x="150.9" y="136.8">R106</text>
<text x="191" y="137.2">3.3nF</text>
<text x="191.4" y="134.6">C111</text>
<text x="202.6" y="134.2">VR104</text>
<text x="205.2" y="136.8">22k</text>
<text x="225.3" y="137.2">3.3nF</text>
<text x="225.6" y="134.6">C160</text>
<text x="236.9" y="134.2">VR103</text>
<text x="239.5" y="136.8">22k</text>
<text x="123.7" y="143.7">GND</text>
<text x="153.7" y="139.3">10k</text>
<text x="150.6" y="146.9">VR102</text>
<text x="153.1" y="149.5">22k</text>
<text x="160" y="157.1">R105</text>
<text x="160.2" y="159.6">10k</text>
<text x="156.7" y="169.1">GND</text>
</g>
<g font-size="1.8">
<text x="140.9" y="58.1">RFO</text>
<text x="186.6" y="73.3">~{LDON}</text>
<text x="124.5" y="86">A+C</text>
<text x="124.5" y="88.6">B+D</text>
<text x="264.2" y="92.4">~{LDON}</text>
<text x="264.2" y="105.1">RFO</text>
</g>
<g font-size="1.8" fill="#848400">
<text x="184.3" y="77.1">FOK</text>
<text x="193.2" y="74.5">~{LDON}</text>
<text x="184.3" y="79.6">EFM</text>
<text x="274.5" y="82.1">ASY</text>
<text x="184.3" y="94.8">DEFECT</text>
<text x="184.3" y="92.3">MIRROR</text>
<text x="256.4" y="108.8">PCLK</text>
<text x="259.3" y="127.9">TZC</text>
<text x="218.6" y="135.5">FE</text>
<text x="252.9" y="135.5">TE</text>
</g>
<g font-size="1.8" fill="#f90">
<text x="222.2" y="86">VC</text>
<text x="264.2" y="94.9">VC</text>
<text x="87.6" y="125.4">VC</text>
<text x="81.1" y="126.6">VC</text>
<text x="193" y="141.9">VC</text>
</g>
</svg>
